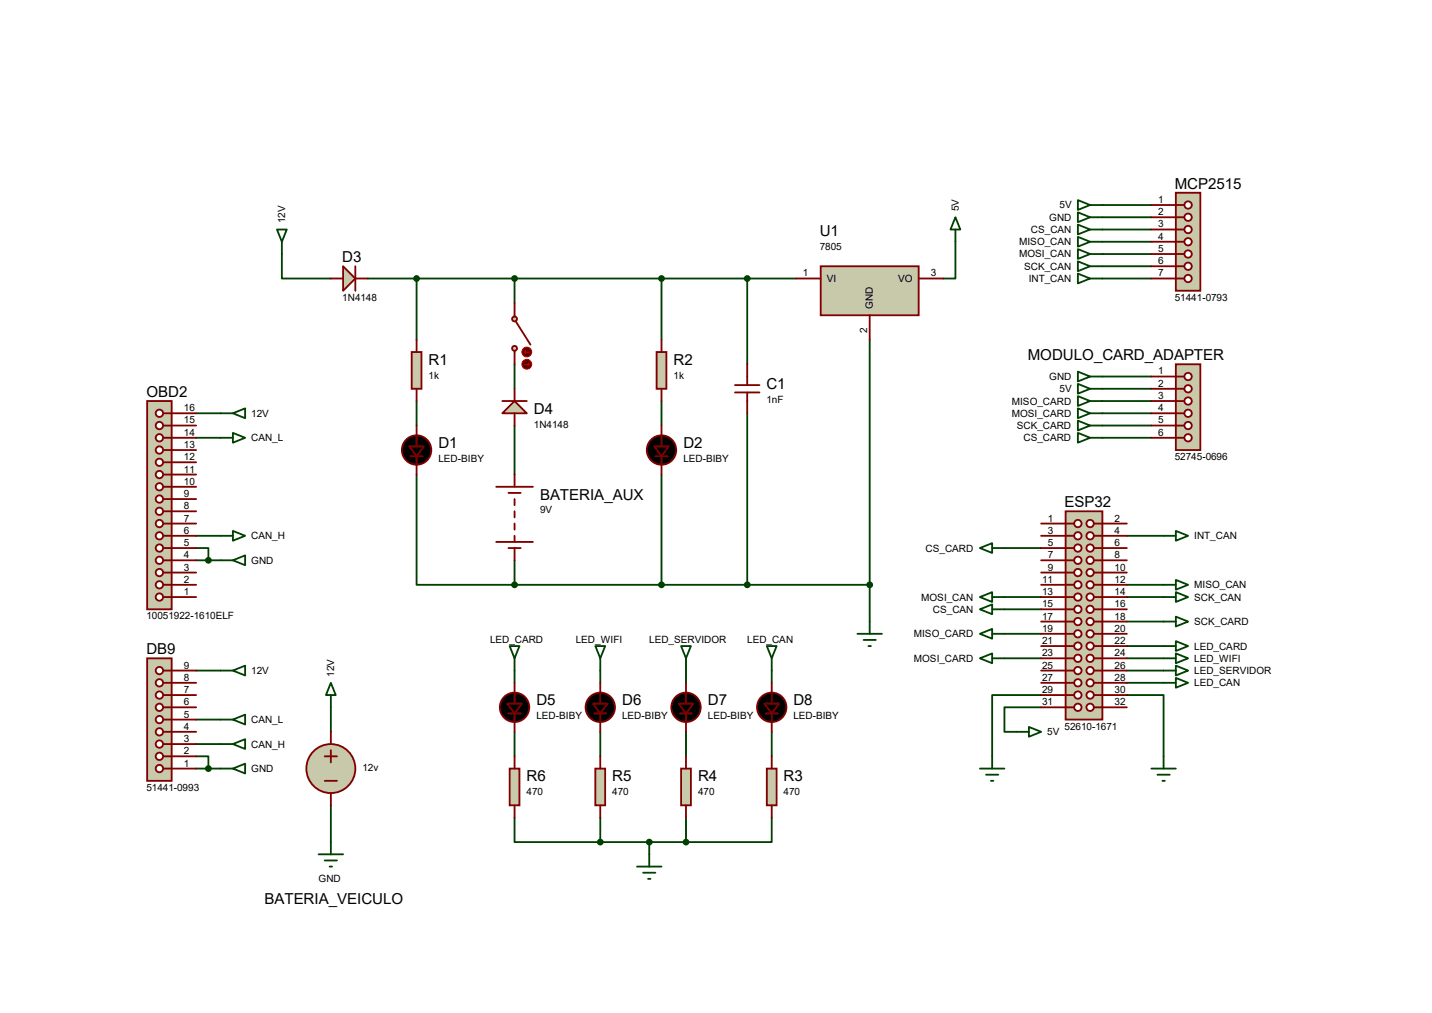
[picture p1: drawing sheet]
<svg xmlns="http://www.w3.org/2000/svg" width="297mm" height="210mm" viewBox="0 0 297 210" stroke-linecap="round" stroke-linejoin="round" font-family="sans-serif">
<g fill="none" stroke="#004000" stroke-width=".38">
<path d="M58.5 52.7v5h10.1M76.2 57.7h88.9M86.4 57.7v12.7M106.7 57.7v5.1M137.2 57.7v12.7M155 57.7v17.8M198.2 50.1v7.6h-2.6M228.6 57.7h10.2M228.6 42.5h10.2M228.6 45h10.2M228.6 47.6h10.2M228.6 50.1h10.2"/>
<path d="M228.6 52.7h10.2M228.6 55.2h10.2M106.7 75.5v5.1M180.4 70.4v58.5M228.6 78.1h10.2M40.7 85.7h5.1M40.7 90.8h5.1M86.4 98.4v22.8h20.3M86.4 83.1v5.1M106.7 88.2v10.2M137.2 83.1v5.1M137.2 98.4v22.8"/>
<path d="M155 85.7v35.5M228.6 85.7h10.2M228.6 90.8h10.2M228.6 80.6h10.2M228.6 83.1h10.2M228.6 88.2h10.2M40.7 113.6h2.5v2.6M40.7 111.1h5.1M40.7 116.2h5.1M106.7 116.2v5M208.3 113.6h7.6M233.7 111.1h7.6"/>
<path d="M40.7 139h5.1M106.7 139v2.6M106.7 121.2h73.7M124.5 139v2.6M142.3 139v2.6M160.1 139v2.6M208.3 126.3h7.6M208.3 123.8h7.6M208.3 136.5h7.6M208.3 131.4h7.6M233.7 121.2h7.6M233.7 123.8h7.6"/>
<path d="M233.7 128.9h7.6M233.7 136.5h7.6M233.7 133.9h7.6M233.7 139h7.6M40.7 156.8h2.5v2.5M40.7 154.3h5.1M40.7 149.2h5.1M40.7 159.3h5.1M68.6 146.6v5.1M106.7 151.7v5.1M124.5 151.7v5.1M142.3 151.7v5.1"/>
<path d="M160.1 151.7v5.1M215.9 144.1h-10.1v12.7M215.9 146.6h-7.6v5.1h2.6M233.7 144.1h7.6v12.7M233.7 141.6h7.6M68.6 167v7.6M106.7 169.5v5.1h17.8M124.5 169.5v5.1M124.5 174.6h17.8M134.7 174.6v2.5M142.3 169.5v5.1M160.1 169.5v5.1h-17.8"/>
</g>
<path d="M106.7 98.4v2.5M102.9 100.9h7.6M102.9 112.4h7.6M105.5 102.2h2.5M105.5 113.6h2.5M106.7 103.5v1.2M106.7 106v1.3M106.7 108.5v1.3M106.7 111.1v1.3M106.7 113.6v2.6" fill="none" stroke="#800000" stroke-width=".38"/>
<circle cx="68.6" cy="159.3" r="5.1" fill="#c8c8aa" stroke="#800000" stroke-width=".38"/>
<path d="M85.1 94.6h2.6M86.4 88.2v4.3M86.4 94.6v3.8M135.9 94.6h2.6M137.2 88.2v4.3M137.2 94.6v3.8M67.4 156.8h2.5M68.6 151.7v2.6M68.6 155.5v2.6M67.4 161.9h2.5M68.6 164.4v2.6" fill="none" stroke="#800000" stroke-width=".38"/>
<g fill="#000" stroke="#800000" stroke-width=".38">
<path d="M84.9 92.5h3l-1.5 2.1zM135.7 92.5h3l-1.5 2.1z"/>
<circle cx="86.4" cy="93.3" r="3"/>
<circle cx="137.2" cy="93.3" r="3"/>
</g>
<path d="M71.2 55.2l2.5 2.5-2.5 2.6z" fill="#c8c8aa" stroke="#800000" stroke-width=".38"/>
<path d="M68.6 57.7h2.6M73.7 55.2v5.1M73.7 57.7h2.5" fill="none" stroke="#800000" stroke-width=".38"/>
<path d="M106.7 83.1l2.6 2.6h-5.1z" fill="#c8c8aa" stroke="#800000" stroke-width=".38"/>
<path d="M104.2 83.1h5.1M106.7 80.6v2.5M106.7 85.7v2.5" fill="none" stroke="#800000" stroke-width=".38"/>
<path d="M85.4 73h2v7.6h-2z" fill="#c8c8aa" stroke="#800000" stroke-width=".38"/>
<path d="M86.4 70.4v2.6M86.4 80.6v2.5" fill="none" stroke="#800000" stroke-width=".38"/>
<path d="M136.2 73h2v7.6h-2z" fill="#c8c8aa" stroke="#800000" stroke-width=".38"/>
<path d="M137.2 70.4v2.6M137.2 80.6v2.5" fill="none" stroke="#800000" stroke-width=".38"/>
<path d="M170.2 55.2h20.3v10.2h-20.3z" fill="#c8c8aa" stroke="#800000" stroke-width=".38"/>
<path d="M165.1 57.7h5.1M190.5 57.7h5.1M152.4 79.8h5.1M155 75.5v4.3M180.4 65.4v5M152.4 81.4h5.1M155 81.4v4.3" fill="none" stroke="#800000" stroke-width=".38"/>
<g fill="#004000" stroke="#004000" stroke-width=".38">
<circle cx="86.4" cy="57.7" r=".51"/>
<circle cx="106.7" cy="121.2" r=".51"/>
<circle cx="137.2" cy="57.7" r=".51"/>
<circle cx="137.2" cy="121.2" r=".51"/>
<circle cx="180.4" cy="121.2" r=".51"/>
<circle cx="155" cy="57.7" r=".51"/>
<circle cx="155" cy="121.2" r=".51"/>
</g>
<path d="M177.8 131.4h5.1M179.1 132.7h2.6M180.1 133.9h.5M180.4 128.9v2.5" fill="none" stroke="#004000" stroke-width=".38"/>
<path d="M221 106h7.6v43.2h-7.6z" fill="#c8c8aa" stroke="#800000" stroke-width=".38"/>
<path d="M221 108.5h1.8" fill="none" stroke="#800000" stroke-width=".38"/>
<circle cx="223.6" cy="108.5" r=".76" fill="#fff" stroke="#800000" stroke-width=".38"/>
<path d="M221 111.1h1.8" fill="none" stroke="#800000" stroke-width=".38"/>
<circle cx="223.6" cy="111.1" r=".76" fill="#fff" stroke="#800000" stroke-width=".38"/>
<path d="M221 113.6h1.8" fill="none" stroke="#800000" stroke-width=".38"/>
<circle cx="223.6" cy="113.6" r=".76" fill="#fff" stroke="#800000" stroke-width=".38"/>
<path d="M221 116.2h1.8" fill="none" stroke="#800000" stroke-width=".38"/>
<circle cx="223.6" cy="116.2" r=".76" fill="#fff" stroke="#800000" stroke-width=".38"/>
<path d="M226.9 108.5h1.7" fill="none" stroke="#800000" stroke-width=".38"/>
<circle cx="226.1" cy="108.5" r=".76" fill="#fff" stroke="#800000" stroke-width=".38"/>
<path d="M226.9 111.1h1.7" fill="none" stroke="#800000" stroke-width=".38"/>
<circle cx="226.1" cy="111.1" r=".76" fill="#fff" stroke="#800000" stroke-width=".38"/>
<path d="M226.9 113.6h1.7" fill="none" stroke="#800000" stroke-width=".38"/>
<circle cx="226.1" cy="113.6" r=".76" fill="#fff" stroke="#800000" stroke-width=".38"/>
<path d="M226.9 116.2h1.7" fill="none" stroke="#800000" stroke-width=".38"/>
<circle cx="226.1" cy="116.2" r=".76" fill="#fff" stroke="#800000" stroke-width=".38"/>
<path d="M221 118.7h1.8" fill="none" stroke="#800000" stroke-width=".38"/>
<circle cx="223.6" cy="118.7" r=".76" fill="#fff" stroke="#800000" stroke-width=".38"/>
<path d="M226.9 118.7h1.7" fill="none" stroke="#800000" stroke-width=".38"/>
<circle cx="226.1" cy="118.7" r=".76" fill="#fff" stroke="#800000" stroke-width=".38"/>
<path d="M221 121.2h1.8" fill="none" stroke="#800000" stroke-width=".38"/>
<circle cx="223.6" cy="121.2" r=".76" fill="#fff" stroke="#800000" stroke-width=".38"/>
<path d="M226.9 121.2h1.7" fill="none" stroke="#800000" stroke-width=".38"/>
<circle cx="226.1" cy="121.2" r=".76" fill="#fff" stroke="#800000" stroke-width=".38"/>
<path d="M221 123.8h1.8" fill="none" stroke="#800000" stroke-width=".38"/>
<circle cx="223.6" cy="123.8" r=".76" fill="#fff" stroke="#800000" stroke-width=".38"/>
<path d="M226.9 123.8h1.7" fill="none" stroke="#800000" stroke-width=".38"/>
<circle cx="226.1" cy="123.8" r=".76" fill="#fff" stroke="#800000" stroke-width=".38"/>
<path d="M221 126.3h1.8" fill="none" stroke="#800000" stroke-width=".38"/>
<circle cx="223.6" cy="126.3" r=".76" fill="#fff" stroke="#800000" stroke-width=".38"/>
<path d="M226.9 126.3h1.7" fill="none" stroke="#800000" stroke-width=".38"/>
<circle cx="226.1" cy="126.3" r=".76" fill="#fff" stroke="#800000" stroke-width=".38"/>
<path d="M221 128.9h1.8" fill="none" stroke="#800000" stroke-width=".38"/>
<circle cx="223.6" cy="128.9" r=".76" fill="#fff" stroke="#800000" stroke-width=".38"/>
<path d="M221 131.4h1.8" fill="none" stroke="#800000" stroke-width=".38"/>
<circle cx="223.6" cy="131.4" r=".76" fill="#fff" stroke="#800000" stroke-width=".38"/>
<path d="M221 133.9h1.8" fill="none" stroke="#800000" stroke-width=".38"/>
<circle cx="223.6" cy="133.9" r=".76" fill="#fff" stroke="#800000" stroke-width=".38"/>
<path d="M226.9 128.9h1.7" fill="none" stroke="#800000" stroke-width=".38"/>
<circle cx="226.1" cy="128.9" r=".76" fill="#fff" stroke="#800000" stroke-width=".38"/>
<path d="M226.9 131.4h1.7" fill="none" stroke="#800000" stroke-width=".38"/>
<circle cx="226.1" cy="131.4" r=".76" fill="#fff" stroke="#800000" stroke-width=".38"/>
<path d="M226.9 133.9h1.7" fill="none" stroke="#800000" stroke-width=".38"/>
<circle cx="226.1" cy="133.9" r=".76" fill="#fff" stroke="#800000" stroke-width=".38"/>
<path d="M221 136.5h1.8" fill="none" stroke="#800000" stroke-width=".38"/>
<circle cx="223.6" cy="136.5" r=".76" fill="#fff" stroke="#800000" stroke-width=".38"/>
<path d="M226.9 136.5h1.7" fill="none" stroke="#800000" stroke-width=".38"/>
<circle cx="226.1" cy="136.5" r=".76" fill="#fff" stroke="#800000" stroke-width=".38"/>
<path d="M221 139h1.8" fill="none" stroke="#800000" stroke-width=".38"/>
<circle cx="223.6" cy="139" r=".76" fill="#fff" stroke="#800000" stroke-width=".38"/>
<path d="M226.9 139h1.7" fill="none" stroke="#800000" stroke-width=".38"/>
<circle cx="226.1" cy="139" r=".76" fill="#fff" stroke="#800000" stroke-width=".38"/>
<path d="M221 141.6h1.8" fill="none" stroke="#800000" stroke-width=".38"/>
<circle cx="223.6" cy="141.6" r=".76" fill="#fff" stroke="#800000" stroke-width=".38"/>
<path d="M221 144.1h1.8" fill="none" stroke="#800000" stroke-width=".38"/>
<circle cx="223.6" cy="144.1" r=".76" fill="#fff" stroke="#800000" stroke-width=".38"/>
<path d="M226.9 141.6h1.7" fill="none" stroke="#800000" stroke-width=".38"/>
<circle cx="226.1" cy="141.6" r=".76" fill="#fff" stroke="#800000" stroke-width=".38"/>
<path d="M226.9 144.1h1.7" fill="none" stroke="#800000" stroke-width=".38"/>
<circle cx="226.1" cy="144.1" r=".76" fill="#fff" stroke="#800000" stroke-width=".38"/>
<path d="M221 146.6h1.8" fill="none" stroke="#800000" stroke-width=".38"/>
<circle cx="223.6" cy="146.6" r=".76" fill="#fff" stroke="#800000" stroke-width=".38"/>
<path d="M226.9 146.6h1.7" fill="none" stroke="#800000" stroke-width=".38"/>
<circle cx="226.1" cy="146.6" r=".76" fill="#fff" stroke="#800000" stroke-width=".38"/>
<g fill="none" stroke="#800000" stroke-width=".38">
<path d="M215.9 108.5h5.1M215.9 111.1h5.1M215.9 113.6h5.1M215.9 116.2h5.1M215.9 118.7h5.1M228.6 108.5h5.1M228.6 111.1h5.1M228.6 113.6h5.1M228.6 116.2h5.1M228.6 118.7h5.1M215.9 121.2h5.1M215.9 123.8h5.1"/>
<path d="M215.9 126.3h5.1M215.9 128.9h5.1M215.9 131.4h5.1M215.9 133.9h5.1M215.9 136.5h5.1M215.9 139h5.1M228.6 121.2h5.1M228.6 123.8h5.1M228.6 126.3h5.1M228.6 128.9h5.1M228.6 131.4h5.1M228.6 133.9h5.1"/>
<path d="M228.6 136.5h5.1M228.6 139h5.1M215.9 141.6h5.1M215.9 144.1h5.1M215.9 146.6h5.1M228.6 141.6h5.1M228.6 144.1h5.1M228.6 146.6h5.1"/>
</g>
<g fill="#c8c8aa" stroke="#800000" stroke-width=".38">
<circle cx="106.7" cy="72.2" r=".51"/>
<circle cx="106.7" cy="66.1" r=".51"/>
</g>
<path d="M106.7 62.8v2.8M106.7 72.7v2.8M107 66.6l3 4.9" fill="none" stroke="#800000" stroke-width=".38"/>
<circle cx="109.3" cy="73" r="1.02" fill="#400000" stroke="#f00" stroke-width=".21"/>
<path d="M108.8 73l.2 .2M108.8 73h1M109 72.7l-.2 .3" fill="none" stroke="#f00" stroke-width=".21"/>
<circle cx="109.3" cy="75.5" r="1.02" fill="#400000" stroke="#f00" stroke-width=".21"/>
<path d="M108.8 75.5h1M109.5 75.3l.3 .2M109.8 75.5l-.3 .3" fill="none" stroke="#f00" stroke-width=".21"/>
<circle cx="106.7" cy="57.7" r=".51" fill="#004000" stroke="#004000" stroke-width=".38"/>
<path d="M243.9 75.5h5.1v17.8h-5.1z" fill="#c8c8aa" stroke="#800000" stroke-width=".38"/>
<path d="M243.9 78.1h1.8" fill="none" stroke="#800000" stroke-width=".38"/>
<circle cx="246.4" cy="78.1" r=".76" fill="#fff" stroke="#800000" stroke-width=".38"/>
<path d="M243.9 80.6h1.8" fill="none" stroke="#800000" stroke-width=".38"/>
<circle cx="246.4" cy="80.6" r=".76" fill="#fff" stroke="#800000" stroke-width=".38"/>
<path d="M243.9 83.1h1.8" fill="none" stroke="#800000" stroke-width=".38"/>
<circle cx="246.4" cy="83.1" r=".76" fill="#fff" stroke="#800000" stroke-width=".38"/>
<path d="M243.9 85.7h1.8" fill="none" stroke="#800000" stroke-width=".38"/>
<circle cx="246.4" cy="85.7" r=".76" fill="#fff" stroke="#800000" stroke-width=".38"/>
<path d="M243.9 88.2h1.8" fill="none" stroke="#800000" stroke-width=".38"/>
<circle cx="246.4" cy="88.2" r=".76" fill="#fff" stroke="#800000" stroke-width=".38"/>
<path d="M243.9 90.8h1.8" fill="none" stroke="#800000" stroke-width=".38"/>
<circle cx="246.4" cy="90.8" r=".76" fill="#fff" stroke="#800000" stroke-width=".38"/>
<path d="M238.8 78.1h5.1M238.8 80.6h5.1M238.8 83.1h5.1M238.8 85.7h5.1M238.8 88.2h5.1M238.8 90.8h5.1" fill="none" stroke="#800000" stroke-width=".38"/>
<path d="M243.9 40h5.1v20.3h-5.1z" fill="#c8c8aa" stroke="#800000" stroke-width=".38"/>
<path d="M243.9 42.5h1.8" fill="none" stroke="#800000" stroke-width=".38"/>
<circle cx="246.4" cy="42.5" r=".76" fill="#fff" stroke="#800000" stroke-width=".38"/>
<path d="M243.9 45h1.8" fill="none" stroke="#800000" stroke-width=".38"/>
<circle cx="246.4" cy="45" r=".76" fill="#fff" stroke="#800000" stroke-width=".38"/>
<path d="M243.9 47.6h1.8" fill="none" stroke="#800000" stroke-width=".38"/>
<circle cx="246.4" cy="47.6" r=".76" fill="#fff" stroke="#800000" stroke-width=".38"/>
<path d="M243.9 50.1h1.8" fill="none" stroke="#800000" stroke-width=".38"/>
<circle cx="246.4" cy="50.1" r=".76" fill="#fff" stroke="#800000" stroke-width=".38"/>
<path d="M243.9 52.7h1.8" fill="none" stroke="#800000" stroke-width=".38"/>
<circle cx="246.4" cy="52.7" r=".76" fill="#fff" stroke="#800000" stroke-width=".38"/>
<path d="M243.9 55.2h1.8" fill="none" stroke="#800000" stroke-width=".38"/>
<circle cx="246.4" cy="55.2" r=".76" fill="#fff" stroke="#800000" stroke-width=".38"/>
<path d="M243.9 57.7h1.8" fill="none" stroke="#800000" stroke-width=".38"/>
<circle cx="246.4" cy="57.7" r=".76" fill="#fff" stroke="#800000" stroke-width=".38"/>
<path d="M238.8 42.5h5.1M238.8 45h5.1M238.8 47.6h5.1M238.8 50.1h5.1M238.8 52.7h5.1M238.8 55.2h5.1M238.8 57.7h5.1" fill="none" stroke="#800000" stroke-width=".38"/>
<path d="M198.2 45l1 2.6h-2.1zM198.2 47.6v2.5M203.2 159.3h5.1M205.8 156.8v2.5M210.9 151.7h2.5M213.4 150.7l2.5 1-2.5 1zM238.8 159.3h5.1M241.3 156.8v2.5M204.5 160.6h2.6M205.5 161.9h.5M240.1 160.6h2.5M241.1 161.9h.5" fill="none" stroke="#004000" stroke-width=".38"/>
<path d="M30.5 83.1h5.1v43.2h-5.1z" fill="#c8c8aa" stroke="#800000" stroke-width=".38"/>
<path d="M33.8 123.8h1.8" fill="none" stroke="#800000" stroke-width=".38"/>
<circle cx="33.1" cy="123.8" r=".76" fill="#fff" stroke="#800000" stroke-width=".38"/>
<path d="M33.8 121.2h1.8" fill="none" stroke="#800000" stroke-width=".38"/>
<circle cx="33.1" cy="121.2" r=".76" fill="#fff" stroke="#800000" stroke-width=".38"/>
<path d="M33.8 118.7h1.8" fill="none" stroke="#800000" stroke-width=".38"/>
<circle cx="33.1" cy="118.7" r=".76" fill="#fff" stroke="#800000" stroke-width=".38"/>
<path d="M33.8 116.2h1.8" fill="none" stroke="#800000" stroke-width=".38"/>
<circle cx="33.1" cy="116.2" r=".76" fill="#fff" stroke="#800000" stroke-width=".38"/>
<path d="M33.8 113.6h1.8" fill="none" stroke="#800000" stroke-width=".38"/>
<circle cx="33.1" cy="113.6" r=".76" fill="#fff" stroke="#800000" stroke-width=".38"/>
<path d="M33.8 111.1h1.8" fill="none" stroke="#800000" stroke-width=".38"/>
<circle cx="33.1" cy="111.1" r=".76" fill="#fff" stroke="#800000" stroke-width=".38"/>
<path d="M33.8 108.5h1.8" fill="none" stroke="#800000" stroke-width=".38"/>
<circle cx="33.1" cy="108.5" r=".76" fill="#fff" stroke="#800000" stroke-width=".38"/>
<path d="M33.8 106h1.8" fill="none" stroke="#800000" stroke-width=".38"/>
<circle cx="33.1" cy="106" r=".76" fill="#fff" stroke="#800000" stroke-width=".38"/>
<path d="M33.8 103.5h1.8" fill="none" stroke="#800000" stroke-width=".38"/>
<circle cx="33.1" cy="103.5" r=".76" fill="#fff" stroke="#800000" stroke-width=".38"/>
<path d="M33.8 100.9h1.8" fill="none" stroke="#800000" stroke-width=".38"/>
<circle cx="33.1" cy="100.9" r=".76" fill="#fff" stroke="#800000" stroke-width=".38"/>
<path d="M33.8 98.4h1.8" fill="none" stroke="#800000" stroke-width=".38"/>
<circle cx="33.1" cy="98.4" r=".76" fill="#fff" stroke="#800000" stroke-width=".38"/>
<path d="M33.8 95.8h1.8" fill="none" stroke="#800000" stroke-width=".38"/>
<circle cx="33.1" cy="95.8" r=".76" fill="#fff" stroke="#800000" stroke-width=".38"/>
<path d="M33.8 93.3h1.8" fill="none" stroke="#800000" stroke-width=".38"/>
<circle cx="33.1" cy="93.3" r=".76" fill="#fff" stroke="#800000" stroke-width=".38"/>
<path d="M33.8 90.8h1.8" fill="none" stroke="#800000" stroke-width=".38"/>
<circle cx="33.1" cy="90.8" r=".76" fill="#fff" stroke="#800000" stroke-width=".38"/>
<path d="M33.8 88.2h1.8" fill="none" stroke="#800000" stroke-width=".38"/>
<circle cx="33.1" cy="88.2" r=".76" fill="#fff" stroke="#800000" stroke-width=".38"/>
<path d="M33.8 85.7h1.8" fill="none" stroke="#800000" stroke-width=".38"/>
<circle cx="33.1" cy="85.7" r=".76" fill="#fff" stroke="#800000" stroke-width=".38"/>
<g fill="none" stroke="#800000" stroke-width=".38">
<path d="M35.6 98.4h5.1M35.6 95.8h5.1M35.6 93.3h5.1M35.6 90.8h5.1M35.6 88.2h5.1M35.6 85.7h5.1M35.6 118.7h5.1M35.6 116.2h5.1M35.6 113.6h5.1M35.6 111.1h5.1M35.6 108.5h5.1M35.6 106h5.1"/>
<path d="M35.6 103.5h5.1M35.6 100.9h5.1M35.6 123.8h5.1M35.6 121.2h5.1M105.5 147.9h2.5M106.7 141.6v4.3M106.7 147.9v3.8"/>
</g>
<g fill="none" stroke="#004000" stroke-width=".38">
<path d="M223.6 41.5l2.5 1-2.5 1zM223.6 44l2.5 1-2.5 1.1zM223.6 46.6l2.5 1-2.5 1zM223.6 49.1l2.5 1-2.5 1zM223.6 51.6l2.5 1.1-2.5 1zM223.6 54.2l2.5 1-2.5 1zM223.6 56.7l2.5 1-2.5 1.1zM226.1 42.5h2.5M226.1 45h2.5M226.1 47.6h2.5M226.1 50.1h2.5M226.1 52.7h2.5"/>
<path d="M226.1 55.2h2.5M226.1 57.7h2.5M223.6 79.6l2.5 1-2.5 1zM223.6 77l2.5 1.1-2.5 1zM226.1 78.1h2.5M45.8 85.7h2.5M45.8 90.8h2.5M48.3 85.7l2.5-1v2zM48.3 89.7l2.5 1.1-2.5 1zM223.6 82.1l2.5 1-2.5 1.1zM223.6 84.7l2.5 1-2.5 1zM223.6 87.2l2.5 1-2.5 1z"/>
<path d="M223.6 89.7l2.5 1.1-2.5 1zM226.1 85.7h2.5M226.1 90.8h2.5M226.1 80.6h2.5M226.1 83.1h2.5M226.1 88.2h2.5M45.8 116.2h2.5M45.8 111.1h2.5M48.3 116.2l2.5-1.1v2.1zM48.3 110.1l2.5 1-2.5 1zM203.2 113.6l2.6-1v2zM205.8 113.6h2.5"/>
<path d="M241.3 111.1h2.6M243.9 110.1l2.5 1-2.5 1zM203.2 126.3l2.6-1v2zM203.2 123.8l2.6-1v2zM203.2 136.5l2.6-1v2zM203.2 131.4l2.6-1v2zM205.8 126.3h2.5M205.8 123.8h2.5M205.8 136.5h2.5M205.8 131.4h2.5M241.3 121.2h2.6M241.3 123.8h2.6"/>
<path d="M241.3 128.9h2.6M243.9 120.2l2.5 1-2.5 1.1zM243.9 122.8l2.5 1-2.5 1zM243.9 127.8l2.5 1.1-2.5 1zM68.6 141.6l1 2.5h-2zM68.6 144.1v2.5M66.1 177.1h5.1M67.4 178.4h2.5M68.4 179.7h.5M68.6 174.6v2.5"/>
</g>
<circle cx="43.2" cy="116.2" r=".51" fill="#004000" stroke="#004000" stroke-width=".38"/>
<g fill="#000" stroke="#800000" stroke-width=".38">
<path d="M105.2 145.9h3l-1.5 2z"/>
<circle cx="106.7" cy="146.6" r="3"/>
</g>
<path d="M159 159.3h2.1v7.7h-2.1z" fill="#c8c8aa" stroke="#800000" stroke-width=".38"/>
<path d="M123.2 147.9h2.6M124.5 141.6v4.3M124.5 147.9v3.8M160.1 156.8v2.5M160.1 167v2.5" fill="none" stroke="#800000" stroke-width=".38"/>
<g fill="#000" stroke="#800000" stroke-width=".38">
<path d="M123 145.9h3l-1.5 2z"/>
<circle cx="124.5" cy="146.6" r="3"/>
</g>
<path d="M141.3 159.3h2v7.7h-2z" fill="#c8c8aa" stroke="#800000" stroke-width=".38"/>
<path d="M141 147.9h2.6M142.3 141.6v4.3M142.3 147.9v3.8M142.3 156.8v2.5M142.3 167v2.5" fill="none" stroke="#800000" stroke-width=".38"/>
<g fill="#000" stroke="#800000" stroke-width=".38">
<path d="M140.8 145.9h3l-1.5 2z"/>
<circle cx="142.3" cy="146.6" r="3"/>
</g>
<path d="M123.5 159.3h2v7.7h-2z" fill="#c8c8aa" stroke="#800000" stroke-width=".38"/>
<path d="M124.5 156.8v2.5M158.8 147.9h2.5M160.1 141.6v4.3M160.1 147.9v3.8M124.5 167v2.5" fill="none" stroke="#800000" stroke-width=".38"/>
<g fill="#000" stroke="#800000" stroke-width=".38">
<path d="M158.5 145.9h3.1l-1.5 2z"/>
<circle cx="160.1" cy="146.6" r="3"/>
</g>
<path d="M105.7 159.3h2v7.7h-2z" fill="#c8c8aa" stroke="#800000" stroke-width=".38"/>
<path d="M106.7 156.8v2.5M106.7 167v2.5" fill="none" stroke="#800000" stroke-width=".38"/>
<g fill="#004000" stroke="#004000" stroke-width=".38">
<circle cx="142.3" cy="174.6" r=".51"/>
<circle cx="124.5" cy="174.6" r=".51"/>
<circle cx="134.7" cy="174.6" r=".51"/>
</g>
<g fill="none" stroke="#004000" stroke-width=".38">
<path d="M105.7 133.9h2l-1 2.6zM106.7 136.5v2.5M123.5 133.9h2l-1 2.6zM124.5 136.5v2.5M141.3 133.9h2l-1 2.6zM142.3 136.5v2.5M159 133.9h2.1l-1 2.6zM160.1 136.5v2.5M241.3 133.9h2.6M241.3 136.5h2.6M241.3 139h2.6M243.9 132.9l2.5 1-2.5 1.1z"/>
<path d="M243.9 135.5l2.5 1-2.5 1zM243.9 138l2.5 1-2.5 1zM241.3 141.6h2.6M243.9 140.5l2.5 1.1-2.5 1zM132.1 179.7h5.1M134.7 177.1v2.6M133.4 180.9h2.5M134.4 182.2h.5"/>
</g>
<path d="M30.5 136.5h5.1v25.4h-5.1z" fill="#c8c8aa" stroke="#800000" stroke-width=".38"/>
<path d="M33.8 159.3h1.8" fill="none" stroke="#800000" stroke-width=".38"/>
<circle cx="33.1" cy="159.3" r=".76" fill="#fff" stroke="#800000" stroke-width=".38"/>
<path d="M33.8 156.8h1.8" fill="none" stroke="#800000" stroke-width=".38"/>
<circle cx="33.1" cy="156.8" r=".76" fill="#fff" stroke="#800000" stroke-width=".38"/>
<path d="M33.8 154.3h1.8" fill="none" stroke="#800000" stroke-width=".38"/>
<circle cx="33.1" cy="154.3" r=".76" fill="#fff" stroke="#800000" stroke-width=".38"/>
<path d="M33.8 151.7h1.8" fill="none" stroke="#800000" stroke-width=".38"/>
<circle cx="33.1" cy="151.7" r=".76" fill="#fff" stroke="#800000" stroke-width=".38"/>
<path d="M33.8 149.2h1.8" fill="none" stroke="#800000" stroke-width=".38"/>
<circle cx="33.1" cy="149.2" r=".76" fill="#fff" stroke="#800000" stroke-width=".38"/>
<path d="M33.8 146.6h1.8" fill="none" stroke="#800000" stroke-width=".38"/>
<circle cx="33.1" cy="146.6" r=".76" fill="#fff" stroke="#800000" stroke-width=".38"/>
<path d="M33.8 144.1h1.8" fill="none" stroke="#800000" stroke-width=".38"/>
<circle cx="33.1" cy="144.1" r=".76" fill="#fff" stroke="#800000" stroke-width=".38"/>
<path d="M33.8 141.6h1.8" fill="none" stroke="#800000" stroke-width=".38"/>
<circle cx="33.1" cy="141.6" r=".76" fill="#fff" stroke="#800000" stroke-width=".38"/>
<path d="M33.8 139h1.8" fill="none" stroke="#800000" stroke-width=".38"/>
<circle cx="33.1" cy="139" r=".76" fill="#fff" stroke="#800000" stroke-width=".38"/>
<path d="M35.6 139h5.1M35.6 159.3h5.1M35.6 156.8h5.1M35.6 154.3h5.1M35.6 151.7h5.1M35.6 149.2h5.1M35.6 146.6h5.1M35.6 144.1h5.1M35.6 141.6h5.1" fill="none" stroke="#800000" stroke-width=".38"/>
<path d="M57.4 47.6h2.1l-1 2.5zM58.5 50.1v2.6M45.8 139h2.5M48.3 139l2.5-1v2zM45.8 154.3h2.5M45.8 149.2h2.5M45.8 159.3h2.5M48.3 154.3l2.5-1.1v2.1zM48.3 149.2l2.5-1v2zM48.3 159.3l2.5-1v2.1z" fill="none" stroke="#004000" stroke-width=".38"/>
<circle cx="43.2" cy="159.3" r=".51" fill="#004000" stroke="#004000" stroke-width=".38"/>
<g font-size="3.1">
<text x="243.7" y="39.1">MCP2515</text>
<text x="170" y="49">U1</text>
<text x="71" y="54.4">D3</text>
<text x="88.9" y="75.6">R1</text>
<text x="139.7" y="75.6">R2</text>
<text x="213.2" y="74.7">MODULO_CARD_ADAPTER</text>
<text x="30.4" y="82.3">OBD2</text>
<text x="159" y="80.7">C1</text>
<text x="110.7" y="85.8">D4</text>
<text x="90.9" y="92.9">D1</text>
<text x="141.7" y="92.9">D2</text>
<text x="112" y="103.6">BATERIA_AUX</text>
<text x="220.8" y="105.1">ESP32</text>
<text x="30.4" y="135.6">DB9</text>
<text x="111.3" y="146.2">D5</text>
<text x="129" y="146.2">D6</text>
<text x="146.8" y="146.2">D7</text>
<text x="164.5" y="146.2">D8</text>
<text x="109.2" y="162">R6</text>
<text x="127" y="162">R5</text>
<text x="144.8" y="162">R4</text>
<text x="162.5" y="162">R3</text>
<text x="54.9" y="187.4">BATERIA_VEICULO</text>
</g>
<g font-size="2.1">
<text x="59.1" y="46.3" transform="rotate(-90 59.1 46.3)">12V</text>
<text x="198.8" y="43.8" transform="rotate(-90 198.8 43.8)">5V</text>
<text x="217.6" y="45.8">GND</text>
<text x="219.8" y="43.2">5V</text>
<text x="240.2" y="42.1">1</text>
<text x="240.2" y="44.6">2</text>
<text x="240.2" y="47.2">3</text>
<text x="170" y="51.9">7805</text>
<text x="211.4" y="50.8">MISO_CAN</text>
<text x="211.4" y="53.4">MOSI_CAN</text>
<text x="213.8" y="48.3">CS_CAN</text>
<text x="240.2" y="49.7">4</text>
<text x="240.2" y="52.2">5</text>
<text x="166.5" y="57.3">1</text>
<text x="171.5" y="58.5">VI</text>
<text x="186.3" y="58.5">VO</text>
<text x="193.1" y="57.3">3</text>
<text x="212.4" y="55.9">SCK_CAN</text>
<text x="213.4" y="58.5">INT_CAN</text>
<text x="240.2" y="54.8">6</text>
<text x="240.2" y="57.3">7</text>
<text x="71" y="62.4">1N4148</text>
<text x="181.1" y="64.1" transform="rotate(-90 181.1 64.1)">GND</text>
<text x="243.7" y="62.4">51441-0793</text>
<text x="179.9" y="69" transform="rotate(-90 179.9 69)">2</text>
<text x="240.2" y="77.6">1</text>
<text x="88.9" y="78.5">1k</text>
<text x="139.7" y="78.5">1k</text>
<text x="159" y="83.6">1nF</text>
<text x="209.8" y="83.9">MISO_CARD</text>
<text x="217.6" y="78.8">GND</text>
<text x="219.8" y="81.3">5V</text>
<text x="240.2" y="80.2">2</text>
<text x="240.2" y="82.7">3</text>
<text x="38.1" y="87.8">15</text>
<text x="38.1" y="85.3">16</text>
<text x="52.1" y="86.4">12V</text>
<text x="110.7" y="88.7">1N4148</text>
<text x="209.8" y="86.4">MOSI_CARD</text>
<text x="210.9" y="88.9">SCK_CARD</text>
<text x="240.2" y="85.3">4</text>
<text x="240.2" y="87.8">5</text>
<text x="38.1" y="95.4">12</text>
<text x="38.1" y="92.9">13</text>
<text x="38.1" y="90.3">14</text>
<text x="52.1" y="91.5">CAN_L</text>
<text x="90.9" y="95.8">LED-BIBY</text>
<text x="141.7" y="95.8">LED-BIBY</text>
<text x="212.3" y="91.5">CS_CARD</text>
<text x="240.2" y="90.3">6</text>
<text x="243.7" y="95.4">52745-0696</text>
<text x="38.1" y="100.5">10</text>
<text x="38.1" y="98">11</text>
<text x="38.1" y="105.6">8</text>
<text x="38.1" y="103">9</text>
<text x="112" y="106.4">9V</text>
<text x="38.1" y="113.2">5</text>
<text x="38.1" y="110.7">6</text>
<text x="38.1" y="108.1">7</text>
<text x="52.1" y="111.8">CAN_H</text>
<text x="217.3" y="108.1">1</text>
<text x="217.3" y="110.7">3</text>
<text x="217.3" y="113.2">5</text>
<text x="231.2" y="108.1">2</text>
<text x="231.2" y="110.7">4</text>
<text x="231.2" y="113.2">6</text>
<text x="247.7" y="111.8">INT_CAN</text>
<text x="38.1" y="118.3">3</text>
<text x="38.1" y="115.7">4</text>
<text x="52.1" y="116.9">GND</text>
<text x="192" y="114.3">CS_CARD</text>
<text x="217.3" y="115.7">7</text>
<text x="217.3" y="118.3">9</text>
<text x="231.2" y="115.7">8</text>
<text x="231.2" y="118.3">10</text>
<text x="38.1" y="123.4">1</text>
<text x="38.1" y="120.8">2</text>
<text x="191.1" y="124.5">MOSI_CAN</text>
<text x="216.2" y="120.8">11</text>
<text x="216.2" y="123.4">13</text>
<text x="216.2" y="125.9">15</text>
<text x="231.2" y="120.8">12</text>
<text x="231.2" y="123.4">14</text>
<text x="231.2" y="125.9">16</text>
<text x="247.7" y="122">MISO_CAN</text>
<text x="247.7" y="124.5">SCK_CAN</text>
<text x="30.4" y="128.4">10051922-1610ELF</text>
<text x="193.5" y="127">CS_CAN</text>
<text x="216.2" y="128.4">17</text>
<text x="216.2" y="131">19</text>
<text x="231.2" y="128.4">18</text>
<text x="231.2" y="131">20</text>
<text x="247.7" y="129.6">SCK_CARD</text>
<text x="101.6" y="133.4">LED_CARD</text>
<text x="119.4" y="133.4">LED_WIFI</text>
<text x="134.7" y="133.4">LED_SERVIDOR</text>
<text x="155" y="133.4">LED_CAN</text>
<text x="189.5" y="137.2">MOSI_CARD</text>
<text x="189.5" y="132.1">MISO_CARD</text>
<text x="216.2" y="133.5">21</text>
<text x="216.2" y="136.1">23</text>
<text x="231.2" y="133.5">22</text>
<text x="231.2" y="136.1">24</text>
<text x="247.7" y="134.7">LED_CARD</text>
<text x="247.7" y="137.2">LED_WIFI</text>
<text x="38.1" y="143.7">7</text>
<text x="38.1" y="141.1">8</text>
<text x="38.1" y="138.6">9</text>
<text x="52.1" y="139.7">12V</text>
<text x="69.3" y="140.3" transform="rotate(-90 69.3 140.3)">12V</text>
<text x="216.2" y="138.6">25</text>
<text x="216.2" y="141.1">27</text>
<text x="216.2" y="143.7">29</text>
<text x="231.2" y="138.6">26</text>
<text x="231.2" y="141.1">28</text>
<text x="231.2" y="143.7">30</text>
<text x="247.7" y="139.7">LED_SERVIDOR</text>
<text x="247.7" y="142.3">LED_CAN</text>
<text x="38.1" y="148.8">5</text>
<text x="38.1" y="146.2">6</text>
<text x="52.1" y="149.9">CAN_L</text>
<text x="111.3" y="149.1">LED-BIBY</text>
<text x="129" y="149.1">LED-BIBY</text>
<text x="146.8" y="149.1">LED-BIBY</text>
<text x="164.5" y="149.1">LED-BIBY</text>
<text x="216.2" y="146.2">31</text>
<text x="231.2" y="146.2">32</text>
<text x="38.1" y="153.8">3</text>
<text x="38.1" y="151.3">4</text>
<text x="52.1" y="155">CAN_H</text>
<text x="217.2" y="152.4">5V</text>
<text x="220.8" y="151.3">52610-1671</text>
<text x="38.1" y="158.9">1</text>
<text x="38.1" y="156.4">2</text>
<text x="52.1" y="160.1">GND</text>
<text x="75.2" y="159.8">12v</text>
<text x="30.4" y="164">51441-0993</text>
<text x="109.2" y="164.8">470</text>
<text x="127" y="164.8">470</text>
<text x="144.8" y="164.8">470</text>
<text x="162.5" y="164.8">470</text>
<text x="66.1" y="182.9">GND</text>
</g>
</svg>
